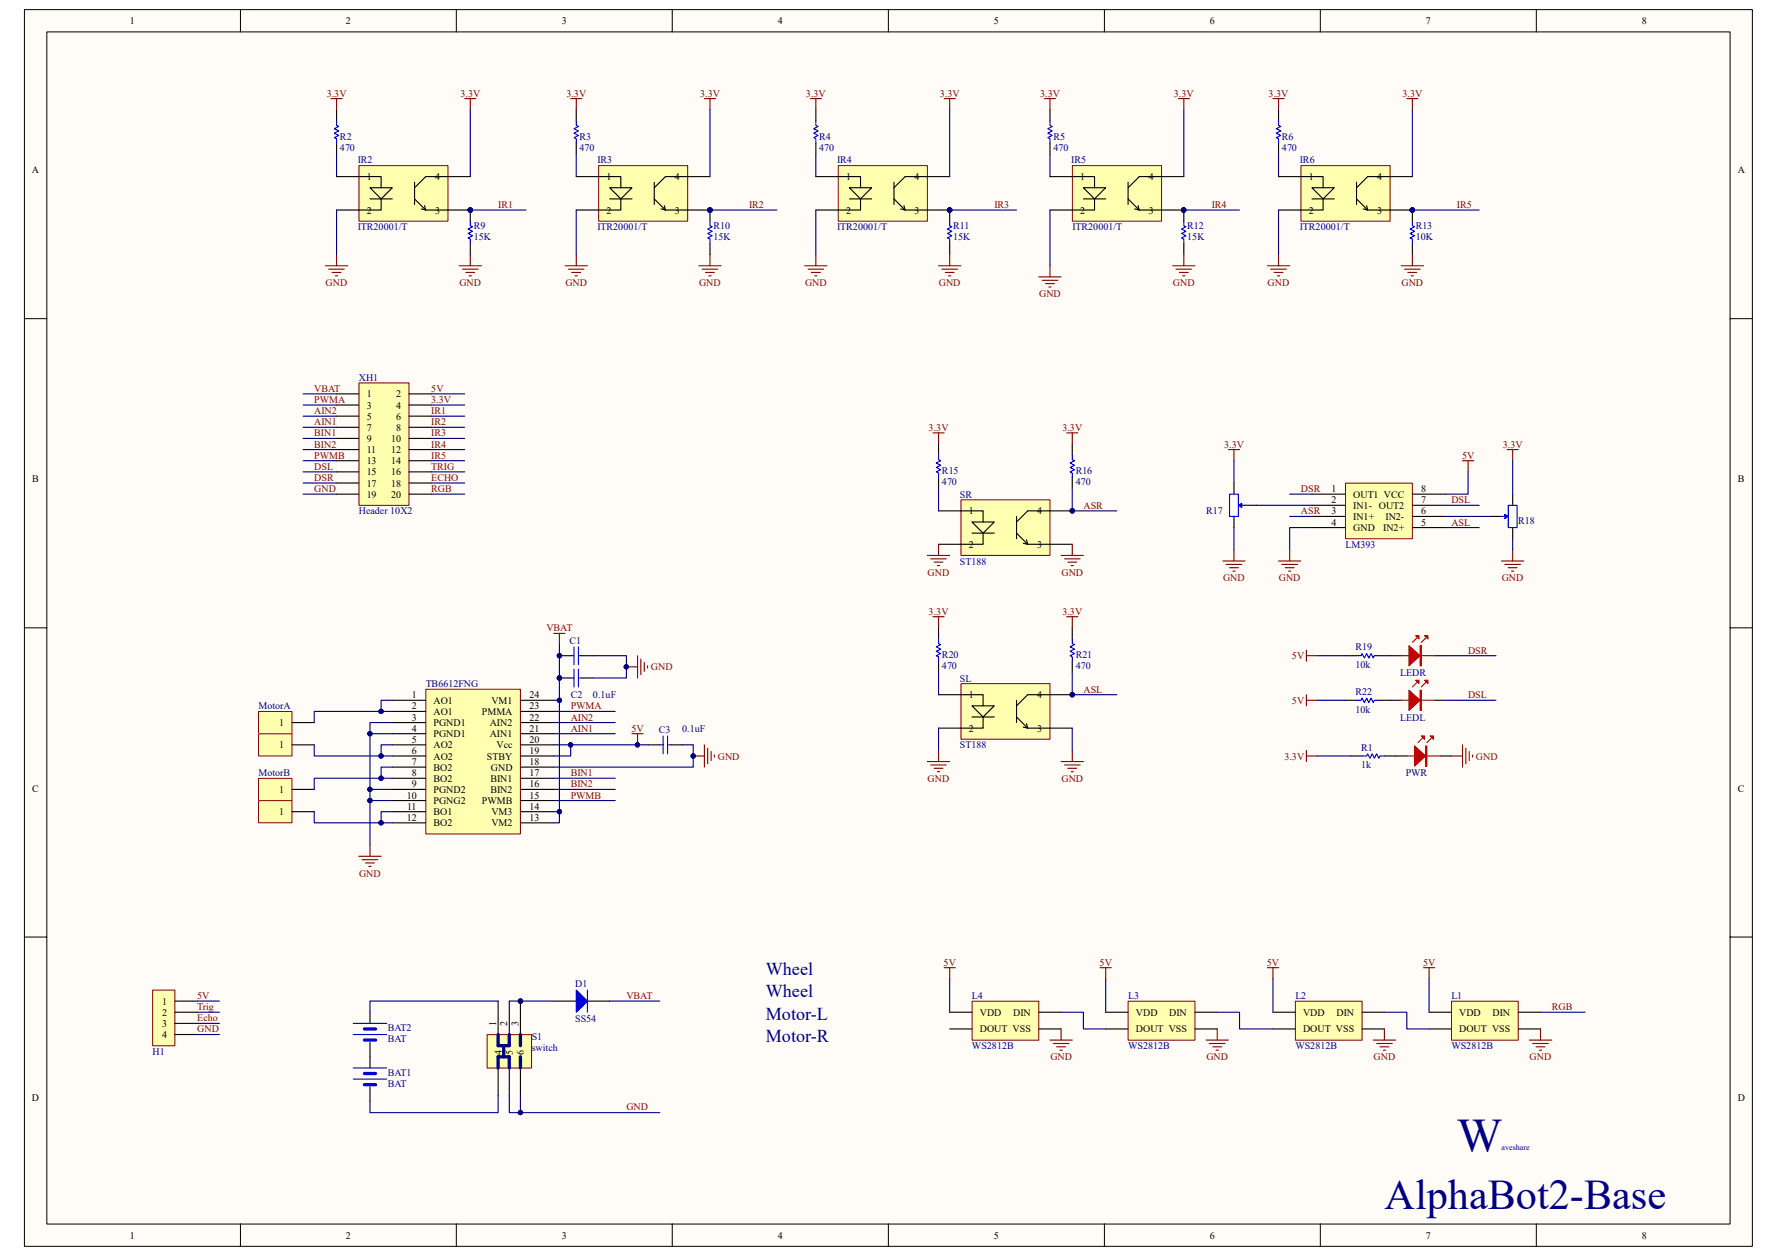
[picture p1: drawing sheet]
<svg xmlns="http://www.w3.org/2000/svg" width="297mm" height="210mm" viewBox="0 0 297 210" stroke-linecap="round" stroke-linejoin="round" font-family="sans-serif">
<path d="M4.1 1.6h288.8v206.8h-288.8z" fill="#fffcf8"/>
<path d="M4.1 1.6h288.8v206.8h-288.8z" fill="none" stroke="#000" stroke-width=".17"/>
<path d="M7.8 5.4h281.4v199.2h-281.4z" fill="#fffcf8"/>
<g fill="none" stroke="#000" stroke-width=".17">
<path d="M7.8 5.3h281.4v199.3h-281.4zM40.2 1.6v3.7M76.3 1.6v3.7M112.4 1.6v3.7M148.5 1.6v3.7M184.6 1.6v3.7M220.7 1.6v3.7M256.8 1.6v3.7M4.1 53.3h3.7M289.2 53.3h3.7M4.1 105h3.7M289.2 105h3.7"/>
<path d="M4.1 156.7h3.7M289.2 156.7h3.7M40.2 204.6v3.8M76.3 204.6v3.8M112.4 204.6v3.8M148.5 204.6v3.8M184.6 204.6v3.8M220.7 204.6v3.8M256.8 204.6v3.8"/>
</g>
<g fill="none" stroke="#000080" stroke-width=".19">
<path d="M56.3 25.8v3.7M175.5 25.8v3.7M65.6 117.1h-1.9v1.8M92.6 118.9h10.2M92.6 117.1h.9M61.8 122.7h3.8M61.8 132h3.8M61.8 133.8h3.8M65.6 124.5h-1.9v1.9M65.6 128.2h-1.9v1.9M65.6 135.7h-1.9v1.9M92.6 122.7h10.2"/>
<path d="M92.6 132h10.2M92.6 133.8h10.2M92.6 130.1h10.2M92.6 120.8h10.2M92.6 135.7h.9M95.4 124.5v1.9h-2.8"/>
</g>
<g fill="#000080" stroke="#000080" stroke-width=".17">
<circle cx="63.7" cy="118.9" r=".36"/>
<circle cx="63.7" cy="126.4" r=".36"/>
<circle cx="63.7" cy="130.1" r=".36"/>
<circle cx="63.7" cy="137.6" r=".36"/>
<circle cx="61.8" cy="122.7" r=".36"/>
<circle cx="61.8" cy="132" r=".36"/>
<circle cx="61.8" cy="133.8" r=".36"/>
<circle cx="115.9" cy="126.4" r=".36"/>
<circle cx="106.6" cy="124.5" r=".36"/>
<circle cx="95.4" cy="124.5" r=".36"/>
<circle cx="93.5" cy="117.1" r=".36"/>
<circle cx="93.5" cy="135.7" r=".36"/>
<circle cx="93.5" cy="113.3" r=".36"/>
<circle cx="104.7" cy="111.5" r=".36"/>
<circle cx="78.6" cy="35.1" r=".36"/>
<circle cx="197.9" cy="35.1" r=".36"/>
</g>
<g fill="none" stroke="#800000" stroke-width=".19">
<path d="M55.3 16.5h1.9M56.3 16.5v1.9M77.7 16.5h1.8M78.6 16.5v1.9M174.6 16.5h1.8M175.5 16.5v1.9M197 16.5h1.8M197.9 16.5v1.9M54.4 44.4h3.7M54.9 45h2.6M55.5 45.6h1.5M56.1 46.1h.3"/>
<path d="M56.3 42.6v1.8M76.7 44.4h3.8M77.3 45h2.6M77.9 45.6h1.5M78.4 46.1h.4M78.6 42.6v1.8M173.6 46.3h3.8M174.2 46.9h2.6M174.8 47.4h1.5M175.3 48h.4M175.5 44.4v1.9M196 44.4h3.7"/>
<path d="M196.6 45h2.6M197.1 45.6h1.5M197.7 46.1h.4M197.9 42.6v1.8M92.6 105.9h1.8M93.5 105.9v1.9M104.7 111.5h1.9M106.6 109.6v3.7M107.1 110.2v2.6M107.7 110.7v1.5M108.2 111.3v.4M105.6 122.7h1.9"/>
<path d="M106.6 122.7v1.8M115.9 126.4h1.8M117.7 124.5v3.7M118.3 125.1v2.6M118.9 125.6v1.5M119.4 126.2v.4M60 143.2h3.7M60.5 143.7h2.6M61.1 144.3h1.5M61.7 144.8h.3M61.8 141.3v1.9"/>
</g>
<g fill="none" stroke="#000" stroke-width=".19">
<path d="M56.3 18.4v1.8M175.5 18.4v1.8M56.3 23.9v1.9M78.6 35.1v1.9M175.5 23.9v1.9M197.9 35.1v1.9M78.6 40.7v1.9M197.9 40.7v1.9M93.5 113.3h1.9M97.3 113.3h1.8M108.4 124.5h1.9M112.2 124.5h1.8"/>
<path d="M61.8 169.2v1.9M61.8 174.3v4.2M61.8 181.7v2.4"/>
</g>
<g fill="none" stroke="#00f" stroke-width=".19">
<path d="M56.3 20.2v.8l.3 .1-.7 .4 .7 .4-.7 .4 .7 .3-.7 .4 .4 .2v.7M78.6 37v.7l.4 .2-.8 .4 .8 .4-.8 .3 .8 .4-.8 .4 .4 .2v.7M175.5 20.2v.8l.4 .1-.7 .4 .7 .4-.7 .4 .7 .3-.7 .4 .3 .2v.7M197.9 37v.7l.3 .2-.7 .4 .7 .4-.7 .3 .7 .4-.7 .4 .4 .2v.7M95.4 113.3h.5M95.9 111.9v3M96.7 113.3h.6M96.7 111.9v3M110.3 124.5h.5M110.8 123v3M111.6 124.5h.6M111.6 123v3"/>
<path d="M59.1 171.1h5.5M59.1 173h5.5M59.1 178.5h5.5M59.1 180.4h5.5"/>
</g>
<path d="M60.9 172h1.9M60.9 173.9h1.9M60.9 179.5h1.9M60.9 181.3h1.9" fill="none" stroke="#00f" stroke-width=".56"/>
<path d="M60 27.7h14.9v9.3h-14.9z" fill="#ffffb0"/>
<path d="M60 27.7h14.9v9.3h-14.9z" fill="none" stroke="#800000" stroke-width=".17"/>
<path d="M56.3 29.5h7.4v1.9M61.8 31.4h3.8l-1.9 1.9zM61.8 33.3h3.8M63.7 33.3v1.8h-7.4M69.3 33.3l1.9 1.8h7.4M69.3 30.5v3.7M71 34.4l.2 .7-.8-.2M78.6 29.5h-7.4l-1.9 1.9" fill="none" stroke="#000" stroke-width=".19"/>
<circle cx="78.6" cy="35.1" r=".36" fill="#000080" stroke="#000080" stroke-width=".17"/>
<path d="M179.3 27.7h14.9v9.3h-14.9z" fill="#ffffb0"/>
<path d="M179.3 27.7h14.9v9.3h-14.9z" fill="none" stroke="#800000" stroke-width=".17"/>
<path d="M213.7 18.4v1.8M175.5 29.5h7.5v1.9M181.1 33.3h3.7M181.1 31.4h3.7l-1.8 1.9zM183 33.3v1.8h-7.5M188.6 30.5v3.7M188.6 33.3l1.8 1.8h7.5M190.2 34.4l.2 .7-.7-.2M197.9 29.5h-7.5l-1.8 1.9M213.7 23.9v1.9M236.1 35.1v1.9M236.1 40.7v1.9" fill="none" stroke="#000" stroke-width=".19"/>
<g fill="#000080" stroke="#000080" stroke-width=".17">
<circle cx="197.9" cy="35.1" r=".36"/>
<circle cx="236.1" cy="35.1" r=".36"/>
</g>
<path d="M213.7 20.2v.8l.4 .1-.8 .4 .8 .4-.8 .4 .8 .3-.8 .4 .4 .2v.7M236.1 37v.7l.3 .2-.7 .4 .7 .4-.7 .3 .7 .4-.7 .4 .4 .2v.7" fill="none" stroke="#00f" stroke-width=".19"/>
<g fill="none" stroke="#800000" stroke-width=".19">
<path d="M212.8 16.5h1.8M213.7 16.5v1.9M235.2 16.5h1.8M236.1 16.5v1.9M211.9 44.4h3.7M212.4 45h2.6M213 45.6h1.5M213.5 46.1h.4M213.7 42.6v1.8M234.2 44.4h3.8M234.8 45h2.6M235.3 45.6h1.5"/>
<path d="M235.9 46.1h.4M236.1 42.6v1.8"/>
</g>
<path d="M213.7 25.8v3.7" fill="none" stroke="#000080" stroke-width=".19"/>
<path d="M217.5 27.7h14.9v9.3h-14.9z" fill="#ffffb0"/>
<path d="M217.5 27.7h14.9v9.3h-14.9z" fill="none" stroke="#800000" stroke-width=".17"/>
<path d="M213.7 29.5h7.5v1.9M219.3 33.3h3.7M219.3 31.4h3.7l-1.8 1.9zM221.2 33.3v1.8h-7.5M226.8 30.5v3.7M226.8 33.3l1.8 1.8h7.5M228.4 34.4l.2 .7-.7-.2M236.1 29.5h-7.5l-1.8 1.9" fill="none" stroke="#000" stroke-width=".19"/>
<g fill="#000080" stroke="#000080" stroke-width=".17">
<circle cx="236.1" cy="35.1" r=".36"/>
<circle cx="78.6" cy="35.1" r=".36"/>
<circle cx="197.9" cy="35.1" r=".36"/>
</g>
<path d="M78.6 18.4v11.1M197.9 18.4v11.1M236.1 18.4v11.1M56.3 35.1v7.5M78.6 35.1h9.3M175.5 35.1v9.3M197.9 35.1h9.3M213.7 35.1v7.5M236.1 35.1h11.2" fill="none" stroke="#000080" stroke-width=".19"/>
<path d="M160.7 83.6h14.8v9.3h-14.8z" fill="#ffffb0"/>
<path d="M160.6 83.6h14.9v9.3h-14.9z" fill="none" stroke="#800000" stroke-width=".17"/>
<path d="M156.9 85.4h7.4v1.9M162.5 87.3h3.7l-1.9 1.8zM162.5 89.1h3.7M164.3 89.1v1.9h-7.4M169.9 89.1l1.9 1.9h7.4M169.9 86.3v3.8M171.6 90.3l.2 .7-.8-.2M179.2 85.4h-7.4l-1.9 1.9" fill="none" stroke="#000" stroke-width=".19"/>
<circle cx="179.2" cy="85.4" r=".36" fill="#000080" stroke="#000080" stroke-width=".17"/>
<path d="M160.7 114.3h14.8v9.3h-14.8z" fill="#ffffb0"/>
<path d="M160.6 114.3h14.9v9.3h-14.9z" fill="none" stroke="#800000" stroke-width=".17"/>
<path d="M156.9 116.1h7.4v1.9M162.5 118h3.7l-1.9 1.9zM162.5 119.9h3.7M164.3 119.9v1.8h-7.4M169.9 119.9l1.9 1.8h7.4M169.9 117.1v3.7M179.2 116.1h-7.4l-1.9 1.9M171.6 121l.2 .7-.8-.1" fill="none" stroke="#000" stroke-width=".19"/>
<circle cx="179.2" cy="116.1" r=".36" fill="#000080" stroke="#000080" stroke-width=".17"/>
<path d="M242.7 167.4h11.1v6.5h-11.1z" fill="#ffffb0"/>
<path d="M242.6 167.4h11.2v6.5h-11.2z" fill="none" stroke="#800000" stroke-width=".17"/>
<path d="M238.9 169.2h3.7M238.9 172h3.7M253.8 169.2h3.7M253.8 172h3.7" fill="none" stroke="#000" stroke-width=".19"/>
<path d="M216.6 167.4h11.1v6.5h-11.1z" fill="#ffffb0"/>
<path d="M216.5 167.4h11.2v6.5h-11.2z" fill="none" stroke="#800000" stroke-width=".17"/>
<path d="M212.8 169.2h3.7M212.8 172h3.7M227.7 169.2h3.7M227.7 172h3.7" fill="none" stroke="#000" stroke-width=".19"/>
<path d="M188.6 167.4h11.1v6.5h-11.1z" fill="#ffffb0"/>
<path d="M188.6 167.4h11.1v6.5h-11.1z" fill="none" stroke="#800000" stroke-width=".17"/>
<path d="M184.8 169.2h3.8M184.8 172h3.8M199.7 169.2h3.8M199.7 172h3.8" fill="none" stroke="#000" stroke-width=".19"/>
<path d="M162.5 167.4h11.1v6.5h-11.1z" fill="#ffffb0"/>
<path d="M162.5 167.4h11.1v6.5h-11.1z" fill="none" stroke="#800000" stroke-width=".17"/>
<path d="M156.9 74.2v1.9M156.9 79.8v1.9M179.2 74.2v1.9M179.2 79.8v1.9M156.9 105v1.8M156.9 110.6v1.8M179.2 105v1.8M179.2 110.6v1.8M158.7 169.2h3.8M158.7 172h3.8M173.6 169.2h3.8M173.6 172h3.8" fill="none" stroke="#000" stroke-width=".19"/>
<g fill="none" stroke="#800000" stroke-width=".19">
<path d="M156 72.4h1.8M156.9 72.4v1.8M155 92.9h3.7M155.6 93.4h2.6M156.1 94h1.5M156.7 94.6h.4M156.9 91v1.9M177.4 92.9h3.7M177.9 93.4h2.6M178.5 94h1.5M179.1 94.6h.3M179.2 91v1.9"/>
<path d="M155 127.3h3.7M155.6 127.9h2.6M156.1 128.4h1.5M156.7 129h.4M156.9 125.5v1.8M177.4 127.3h3.7M177.9 127.9h2.6M178.5 128.4h1.5M179.1 129h.3M179.2 125.5v1.8M157.8 161.8h1.9M158.7 161.8v1.8"/>
<path d="M175.5 173.9h3.7M176.1 174.5h2.6M176.6 175h1.5M177.2 175.6h.4M177.4 172v1.9M183.9 161.8h1.9M184.8 161.8v1.8M201.6 173.9h3.7M202.2 174.5h2.6M202.7 175h1.5M203.3 175.6h.4M203.5 172v1.9"/>
<path d="M211.9 161.8h1.8M212.8 161.8v1.8M229.5 173.9h3.8M230.1 174.5h2.6M230.7 175h1.5M231.2 175.6h.4M231.4 172v1.9M238 161.8h1.8M238.9 161.8v1.8M255.6 173.9h3.8M256.2 174.5h2.6M256.8 175h1.5"/>
<path d="M257.3 175.6h.4M257.5 172v1.9"/>
</g>
<path d="M156.9 76.1v.8l.3 .1-.7 .4 .7 .4-.7 .3 .7 .4-.7 .4 .4 .2v.7M179.2 76.1v.8l.4 .1-.7 .4 .7 .4-.7 .3 .7 .4-.7 .4 .3 .2v.7M156.9 106.8v.8l.3 .2-.7 .3 .7 .4-.7 .4 .7 .4-.7 .3 .4 .2v.8M179.2 106.8v.8l.4 .2-.7 .3 .7 .4-.7 .4 .7 .4-.7 .3 .3 .2v.8" fill="none" stroke="#00f" stroke-width=".19"/>
<g fill="none" stroke="#000080" stroke-width=".19">
<path d="M50.7 69.6h5.6M50.7 71.4h5.6M50.7 73.3h5.6M50.7 75.2h5.6M50.7 77h5.6M50.7 78.9h5.6M72.1 69.6h5.6M72.1 71.4h5.6M72.1 73.3h5.6M72.1 75.2h5.6M72.1 77h5.6M72.1 78.9h5.6"/>
<path d="M50.7 80.8h5.6M50.7 82.6h5.6M72.1 80.8h5.6M72.1 82.6h5.6M156.9 81.7v3.7M179.2 81.7v3.7h7.5M156.9 112.4v3.7M179.2 112.4v3.7h7.5M65.6 120.8h-3.8v20.5M92.6 124.5h15.8M114 124.5h1.9v3.7h-23.3M156.9 121.7v3.8"/>
<path d="M179.2 121.7v3.8M177.4 169.2h3.7v2.8h3.7M203.5 169.2h3.7v2.8h5.6M231.4 169.2h3.8v2.8h3.7M257.5 169.2h7.5"/>
</g>
<g fill="#000080" stroke="#000080" stroke-width=".17">
<circle cx="179.2" cy="85.4" r=".36"/>
<circle cx="179.2" cy="116.1" r=".36"/>
<circle cx="61.8" cy="122.7" r=".36"/>
<circle cx="61.8" cy="132" r=".36"/>
<circle cx="61.8" cy="133.8" r=".36"/>
<circle cx="115.9" cy="126.4" r=".36"/>
<circle cx="95.4" cy="124.5" r=".36"/>
<circle cx="106.6" cy="124.5" r=".36"/>
</g>
<path d="M71.2 115.3h15.8v24.1h-15.8z" fill="#ffffb0"/>
<path d="M71.2 115.2h15.8v24.2h-15.8z" fill="none" stroke="#800000" stroke-width=".17"/>
<g fill="none" stroke="#000" stroke-width=".19">
<path d="M65.6 117.1h5.6M65.6 118.9h5.6M87 117.1h5.6M87 118.9h5.6M65.6 120.8h5.6M65.6 122.7h5.6M65.6 124.5h5.6M65.6 126.4h5.6M65.6 128.2h5.6M65.6 130.1h5.6M65.6 132h5.6M65.6 133.8h5.6"/>
<path d="M65.6 135.7h5.6M65.6 137.6h5.6M87 120.8h5.6M87 122.7h5.6M87 124.5h5.6M87 126.4h5.6M87 128.2h5.6M87 130.1h5.6M87 132h5.6M87 133.8h5.6M87 135.7h5.6M87 137.6h5.6"/>
</g>
<path d="M178.3 72.4h1.9M179.2 72.4v1.8M156 103.1h1.8M156.9 103.1v1.9M178.3 103.1h1.9M179.2 103.1v1.9" fill="none" stroke="#800000" stroke-width=".19"/>
<path d="M50.7 67.7h5.6M50.7 65.8h5.6M72.1 65.8h5.6M72.1 67.7h5.6" fill="none" stroke="#000080" stroke-width=".19"/>
<path d="M224.9 80.8h11.2v9.3h-11.2z" fill="#ffffb0"/>
<path d="M224.9 80.8h11.2v9.3h-11.2z" fill="none" stroke="#800000" stroke-width=".17"/>
<path d="M206.3 80.8v1.8M206.3 86.3v1.9M208.1 84.5h1.9M219.3 82.6h5.6M219.3 84.5h5.6M219.3 86.3h5.6M219.3 88.2h5.6M236.1 82.6h5.6M236.1 84.5h5.6M236.1 86.3h5.6M236.1 88.2h5.6" fill="none" stroke="#000" stroke-width=".19"/>
<path d="M245.4 78.9v3.7h-3.7M215.6 82.6h3.7M215.6 86.3h3.7M219.3 88.2h-3.7v3.7" fill="none" stroke="#000080" stroke-width=".19"/>
<path d="M244.5 77h1.8M245.4 77v1.9M213.7 93.8h3.7M214.3 94.4h2.6M214.8 94.9h1.5M215.4 95.5h.4M215.6 91.9v1.9" fill="none" stroke="#800000" stroke-width=".19"/>
<path d="M207.2 84.5h.9" fill="none" stroke="#00f" stroke-width=".19"/>
<path d="M207 84.5l.6-.4v.8z" fill="#00f"/>
<path d="M207 84.5l.6-.4v.8z" fill="none" stroke="#00f" stroke-width=".17"/>
<path d="M205.5 82.6h1.5v3.7h-1.5zM251 86.3h.9" fill="none" stroke="#00f" stroke-width=".19"/>
<path d="M205.3 75.2h1.9M206.3 75.2v1.8M204.4 93.8h3.7M205 94.4h2.6M205.5 94.9h1.5M206.1 95.5h.4M206.3 91.9v1.9" fill="none" stroke="#800000" stroke-width=".19"/>
<path d="M206.3 77v3.8M206.3 88.2v3.7M210 84.5h9.3" fill="none" stroke="#000080" stroke-width=".19"/>
<path d="M249.1 86.3h1.9M252.9 82.6v1.9M252.9 88.2v1.9" fill="none" stroke="#000" stroke-width=".19"/>
<path d="M251.5 86l.6 .3-.6 .4z" fill="#00f"/>
<path d="M251.5 86l.6 .3-.6 .4z" fill="none" stroke="#00f" stroke-width=".17"/>
<path d="M252.1 84.5h1.5v3.7h-1.5zM226.8 117.1h.7l.2-.4 .4 .8 .3-.8 .4 .8 .4-.8 .3 .8 .2-.4h.8" fill="none" stroke="#00f" stroke-width=".19"/>
<path d="M251.9 75.2h1.9M252.9 75.2v1.8M251 93.8h3.7M251.5 94.4h2.7M252.1 94.9h1.5M252.7 95.5h.3M252.9 91.9v1.9" fill="none" stroke="#800000" stroke-width=".19"/>
<path d="M252.9 77v5.6M241.7 84.5h5.6M241.7 86.3h7.4M241.7 88.2h5.6M252.9 90.1v1.8" fill="none" stroke="#000080" stroke-width=".19"/>
<path d="M224.9 117.1h1.9M230.5 117.1h3.7M239.8 117.1h1.9" fill="none" stroke="#000" stroke-width=".19"/>
<path d="M234.2 117.1h5.6M236.8 114.1l-.7 .8M238.3 114.1l-.7 .8" fill="none" stroke="#bf0000" stroke-width=".19"/>
<path d="M235.5 115.4l1.9 1.7-1.9 1.7z" fill="#bf0000"/>
<path d="M235.5 115.4l1.9 1.7-1.9 1.7zM237.4 115.4h.2v3.4h-.2zM237.5 115.4v3.4" fill="none" stroke="#bf0000" stroke-width=".19"/>
<path d="M238.1 113.7h.6v.6z" fill="#bf0000"/>
<path d="M238.1 113.7h.6v.6z" fill="none" stroke="#bf0000" stroke-width=".19"/>
<path d="M236.6 113.7h.6v.6z" fill="#bf0000"/>
<path d="M234.2 109.6h5.6M236.6 113.7h.6v.6zM236.8 106.7l-.7 .7M238.3 106.7l-.7 .7" fill="none" stroke="#bf0000" stroke-width=".19"/>
<path d="M224.9 109.6h1.9M230.5 109.6h3.7M239.8 109.6h1.9" fill="none" stroke="#000" stroke-width=".19"/>
<path d="M226.8 109.6h.7l.2-.3 .4 .7 .3-.7 .4 .7 .4-.7 .3 .7 .2-.4h.8" fill="none" stroke="#00f" stroke-width=".19"/>
<path d="M235.5 107.9l1.9 1.7-1.9 1.7z" fill="#bf0000"/>
<path d="M235.5 107.9l1.9 1.7-1.9 1.7zM237.4 107.9h.2v3.4h-.2zM237.5 107.9v3.4" fill="none" stroke="#bf0000" stroke-width=".19"/>
<path d="M238.1 106.3h.6v.5z" fill="#bf0000"/>
<path d="M238.1 106.3h.6v.5z" fill="none" stroke="#bf0000" stroke-width=".19"/>
<path d="M236.6 106.3h.6v.5z" fill="#bf0000"/>
<path d="M236.6 106.3h.6v.5z" fill="none" stroke="#bf0000" stroke-width=".19"/>
<path d="M25.5 165.5h3.7v9.3h-3.7z" fill="#ffffb0"/>
<path d="M25.5 165.5h3.7v9.3h-3.7z" fill="none" stroke="#800000" stroke-width=".17"/>
<path d="M96.3 18.4v1.8M96.3 23.9v1.9M118.7 35.1v1.9M118.7 40.7v1.9M29.2 167.4h3.8M29.2 169.2h3.8M29.2 171.1h3.8M29.2 173h3.8" fill="none" stroke="#000" stroke-width=".19"/>
<path d="M96.3 25.8v3.7M33 167.4h3.7M33 169.2h3.7M33 171.1h3.7M33 173h3.7" fill="none" stroke="#000080" stroke-width=".19"/>
<path d="M96.3 20.2v.8l.4 .1-.8 .4 .8 .4-.8 .4 .8 .3-.8 .4 .4 .2v.7M118.7 37v.7l.4 .2-.8 .4 .8 .4-.8 .3 .8 .4-.8 .4 .4 .2v.7" fill="none" stroke="#00f" stroke-width=".19"/>
<g fill="none" stroke="#800000" stroke-width=".19">
<path d="M95.4 16.5h1.9M96.3 16.5v1.9M117.7 16.5h1.9M118.7 16.5v1.9M94.4 44.4h3.8M95 45h2.6M95.6 45.6h1.5M96.1 46.1h.4M96.3 42.6v1.8M116.8 44.4h3.7M117.4 45h2.6M117.9 45.6h1.5"/>
<path d="M118.5 46.1h.4M118.7 42.6v1.8"/>
</g>
<circle cx="118.7" cy="35.1" r=".36" fill="#000080" stroke="#000080" stroke-width=".17"/>
<path d="M100.1 27.7h14.9v9.3h-14.9z" fill="#ffffb0"/>
<path d="M100.1 27.7h14.9v9.3h-14.9z" fill="none" stroke="#800000" stroke-width=".17"/>
<path d="M136.4 18.4v1.8M96.3 29.5h7.5v1.9M101.9 31.4h3.7l-1.8 1.9zM101.9 33.3h3.7M103.8 33.3v1.8h-7.5M109.4 33.3l1.8 1.8h7.5M109.4 30.5v3.7M111 34.4l.2 .7-.7-.2M118.7 29.5h-7.5l-1.8 1.9M136.4 23.9v1.9M158.7 35.1v1.9M158.7 40.7v1.9" fill="none" stroke="#000" stroke-width=".19"/>
<g fill="#000080" stroke="#000080" stroke-width=".17">
<circle cx="118.7" cy="35.1" r=".36"/>
<circle cx="158.7" cy="35.1" r=".37"/>
</g>
<path d="M136.4 20.2v.8l.4 .1-.8 .4 .8 .4-.8 .4 .8 .3-.8 .4 .4 .2v.7M158.7 37v.7l.4 .2-.7 .4 .7 .4-.7 .3 .7 .4-.7 .4 .3 .2v.7" fill="none" stroke="#00f" stroke-width=".19"/>
<g fill="none" stroke="#800000" stroke-width=".19">
<path d="M135.4 16.5h1.9M136.4 16.5v1.9M157.8 16.5h1.9M158.7 16.5v1.9M134.5 44.4h3.7M135.1 45h2.6M135.6 45.6h1.5M136.2 46.1h.4M136.4 42.6v1.8M156.9 44.4h3.7M157.4 45h2.7M158 45.6h1.5"/>
<path d="M158.6 46.1h.3M158.7 42.6v1.8"/>
</g>
<path d="M136.4 25.8v3.7" fill="none" stroke="#000080" stroke-width=".19"/>
<path d="M140.1 27.7h14.9v9.3h-14.9z" fill="#ffffb0"/>
<path d="M140.1 27.7h14.9v9.3h-14.9z" fill="none" stroke="#800000" stroke-width=".17"/>
<path d="M136.4 29.5h7.4v1.9M142 31.4h3.7l-1.9 1.9zM142 33.3h3.7M143.8 33.3v1.8h-7.4M149.4 33.3l1.9 1.8h7.4M149.4 30.5v3.7M151.1 34.4l.2 .7-.7-.2M158.7 29.5h-7.4l-1.9 1.9" fill="none" stroke="#000" stroke-width=".19"/>
<g fill="#000080" stroke="#000080" stroke-width=".17">
<circle cx="158.7" cy="35.1" r=".37"/>
<circle cx="118.7" cy="35.1" r=".36"/>
<circle cx="63.7" cy="118.9" r=".36"/>
</g>
<path d="M118.7 18.4v11.1M158.7 18.4v11.1M96.3 35.1v7.5M118.7 35.1h11.2M136.4 35.1v7.5M158.7 35.1h11.2M65.6 118.9h-13.1v1.9" fill="none" stroke="#000080" stroke-width=".19"/>
<path d="M43.2 119h5.6v3.7h-5.6z" fill="#ffffb0"/>
<path d="M43.2 119h5.6v3.7h-5.6z" fill="none" stroke="#800000" stroke-width=".17"/>
<path d="M48.8 120.8h3.7" fill="none" stroke="#000" stroke-width=".19"/>
<path d="M43.2 122.7h5.6v3.7h-5.6z" fill="#ffffb0"/>
<path d="M43.2 122.7h5.6v3.7h-5.6z" fill="none" stroke="#800000" stroke-width=".17"/>
<path d="M48.8 124.5h3.7" fill="none" stroke="#000" stroke-width=".19"/>
<path d="M43.2 130.2h5.6v3.6h-5.6z" fill="#ffffb0"/>
<path d="M43.2 130.1h5.6v3.7h-5.6z" fill="none" stroke="#800000" stroke-width=".17"/>
<path d="M48.8 132h3.7" fill="none" stroke="#000" stroke-width=".19"/>
<path d="M52.5 135.7v1.9h13.1" fill="none" stroke="#000080" stroke-width=".19"/>
<circle cx="63.7" cy="137.6" r=".36" fill="#000080" stroke="#000080" stroke-width=".17"/>
<path d="M43.2 133.9h5.6v3.7h-5.6z" fill="#ffffb0"/>
<path d="M43.2 133.9h5.6v3.7h-5.6z" fill="none" stroke="#800000" stroke-width=".17"/>
<path d="M48.8 135.7h3.7" fill="none" stroke="#000" stroke-width=".19"/>
<path d="M52.5 124.5v1.9h13.1M65.6 130.1h-13.1v1.9" fill="none" stroke="#000080" stroke-width=".19"/>
<g fill="#000080" stroke="#000080" stroke-width=".17">
<circle cx="63.7" cy="126.4" r=".36"/>
<circle cx="63.7" cy="130.1" r=".36"/>
</g>
<path d="M81.4 173h7.5v5.6h-7.5z" fill="#ffffb0"/>
<path d="M81.4 173h7.5v5.6h-7.5z" fill="none" stroke="#800000" stroke-width=".17"/>
<path d="M93.5 109.6h1.9M97.3 109.6h1.8M83.3 167.4v5.6M83.3 177.6v5.6M85.1 167.4v5.6M85.1 177.6v5.6M87 167.4v5.6M87 176.7v6.5M92.6 167.4h3.7M98.2 167.4h3.7" fill="none" stroke="#000" stroke-width=".19"/>
<g fill="#000080" stroke="#000080" stroke-width=".17">
<circle cx="87" cy="167.4" r=".36"/>
<circle cx="93.5" cy="109.6" r=".36"/>
<circle cx="93.5" cy="135.7" r=".36"/>
<circle cx="93.5" cy="117.1" r=".36"/>
<circle cx="93.5" cy="113.3" r=".36"/>
<circle cx="104.7" cy="111.5" r=".36"/>
</g>
<path d="M83.3 178.5v-1.8h1.8v1.8M83.3 173v1.8h1.8v-1.8M84.2 174.8v1.9M87 173v1.8M87 176.7v1.8" fill="none" stroke="#0c0087" stroke-width=".56"/>
<path d="M93.5 107.8v29.8h-.9M99.1 109.6h5.6v3.7h-5.6M158.7 163.6v5.6M184.8 163.6v5.6M212.8 163.6v5.6M238.9 163.6v5.6" fill="none" stroke="#000080" stroke-width=".19"/>
<path d="M95.4 109.6h.5M95.9 108.1v3M96.7 109.6h.6M96.7 108.1v3" fill="none" stroke="#00f" stroke-width=".19"/>
<path d="M96.3 165.5l1.9 1.9-1.9 1.8z" fill="#00f"/>
<path d="M96.3 165.5l1.9 1.9-1.9 1.8zM98.2 165.5v3.7" fill="none" stroke="#00f" stroke-width=".19"/>
<path d="M220.2 109.6h4.7M220.2 117.1h4.7M241.7 109.6h8.4M241.7 117.1h8.4M83.3 167.4h-21.5v1.8M85.1 167.4h7.5M101.9 167.4h8.4M83.3 183.2v2.8h-21.5v-1.9M85.1 183.2v2.8h1.9M87 183.2v2.8h23.3" fill="none" stroke="#000080" stroke-width=".19"/>
<g fill="#000080" stroke="#000080" stroke-width=".17">
<circle cx="87" cy="186" r=".36"/>
<circle cx="87" cy="167.4" r=".36"/>
</g>
<path d="M218.4 108.7v1.9M218.4 116.1v1.9M218.4 109.6h1.8M218.4 117.1h1.8" fill="none" stroke="#800000" stroke-width=".19"/>
<path d="M233.3 126.4h1.9M240.7 126.4h1.9" fill="none" stroke="#000" stroke-width=".19"/>
<path d="M235.2 126.4h5.5M237.8 123.4l-.8 .8M239.2 123.4l-.7 .8" fill="none" stroke="#bf0000" stroke-width=".19"/>
<path d="M236.4 124.7l1.9 1.7-1.9 1.7z" fill="#bf0000"/>
<path d="M236.4 124.7l1.9 1.7-1.9 1.7zM238.3 124.7h.2v3.4h-.2zM238.4 124.7v3.4" fill="none" stroke="#bf0000" stroke-width=".19"/>
<path d="M239.1 123h.5v.6z" fill="#bf0000"/>
<path d="M239.1 123h.5v.6z" fill="none" stroke="#bf0000" stroke-width=".19"/>
<path d="M237.6 123h.5v.6z" fill="#bf0000"/>
<path d="M237.6 123h.5v.6z" fill="none" stroke="#bf0000" stroke-width=".19"/>
<path d="M225.8 126.4h1.9M231.4 126.4h1.9" fill="none" stroke="#000" stroke-width=".19"/>
<path d="M227.7 126.4h.7l.2-.4 .4 .8 .4-.8 .3 .8 .4-.8 .4 .8 .2-.4h.7" fill="none" stroke="#00f" stroke-width=".19"/>
<path d="M218.4 125.5v1.8M218.4 126.4h1.8M242.6 126.4h1.9M244.5 124.5v3.7M245 125.1v2.6M245.6 125.6v1.5M246.1 126.2v.4" fill="none" stroke="#800000" stroke-width=".19"/>
<path d="M220.2 126.4h5.6" fill="none" stroke="#000080" stroke-width=".19"/>
<path d="M60 64h8.4v20.5h-8.4z" fill="#ffffb0"/>
<path d="M60 64h8.4v20.5h-8.4z" fill="none" stroke="#800000" stroke-width=".17"/>
<g fill="none" stroke="#000" stroke-width=".19">
<path d="M56.3 65.8h3.7M56.3 67.7h3.7M56.3 69.6h3.7M56.3 71.4h3.7M56.3 73.3h3.7M56.3 75.2h3.7M56.3 77h3.7M56.3 78.9h3.7M68.4 65.8h3.7M68.4 67.7h3.7M68.4 69.6h3.7M68.4 71.4h3.7"/>
<path d="M68.4 73.3h3.7M68.4 75.2h3.7M68.4 77h3.7M68.4 78.9h3.7M56.3 80.8h3.7M56.3 82.6h3.7M68.4 80.8h3.7M68.4 82.6h3.7"/>
</g>
<text font-size="8.1" fill="#000080" x="243.5" y="192.6">W</text>
<text font-size="7.1" fill="#000080" x="231.4" y="202.2">AlphaBot2-Base</text>
<g font-size="3" fill="#000080">
<text x="128" y="163">Wheel</text>
<text x="128" y="166.7">Wheel</text>
<text x="128" y="170.5">Motor-L</text>
<text x="128" y="174.2">Motor-R</text>
</g>
<g font-size="1.7">
<text x="21.7" y="4">1</text>
<text x="57.8" y="4">2</text>
<text x="93.9" y="4">3</text>
<text x="130" y="4">4</text>
<text x="166.1" y="4">5</text>
<text x="202.2" y="4">6</text>
<text x="238.4" y="4">7</text>
<text x="274.4" y="4">8</text>
<text x="5.3" y="29">A</text>
<text x="290.5" y="29">A</text>
<text x="61.3" y="30.1">1</text>
<text x="61.3" y="35.7">2</text>
<text x="72.7" y="35.7">3</text>
<text x="72.7" y="30.1">4</text>
<text x="101.4" y="30.1">1</text>
<text x="101.4" y="35.7">2</text>
<text x="112.8" y="35.7">3</text>
<text x="112.8" y="30.1">4</text>
<text x="141.4" y="30.1">1</text>
<text x="141.4" y="35.7">2</text>
<text x="152.9" y="35.7">3</text>
<text x="152.9" y="30.1">4</text>
<text x="180.5" y="30.1">1</text>
<text x="180.5" y="35.7">2</text>
<text x="192" y="35.7">3</text>
<text x="192" y="30.1">4</text>
<text x="218.8" y="30.1">1</text>
<text x="218.8" y="35.7">2</text>
<text x="230.2" y="35.7">3</text>
<text x="230.2" y="30.1">4</text>
<text x="61.3" y="66.4">1</text>
<text x="61.3" y="68.3">3</text>
<text x="61.3" y="70.2">5</text>
<text x="66.2" y="66.4">2</text>
<text x="66.2" y="68.3">4</text>
<text x="66.2" y="70.2">6</text>
<text x="61.3" y="72">7</text>
<text x="61.3" y="73.9">9</text>
<text x="61.3" y="75.8">11</text>
<text x="61.3" y="77.6">13</text>
<text x="65.4" y="73.9">10</text>
<text x="65.4" y="75.8">12</text>
<text x="65.4" y="77.6">14</text>
<text x="66.2" y="72">8</text>
<text x="5.4" y="80.6">B</text>
<text x="61.3" y="79.5">15</text>
<text x="61.3" y="81.3">17</text>
<text x="61.3" y="83.2">19</text>
<text x="65.4" y="79.5">16</text>
<text x="65.4" y="81.3">18</text>
<text x="65.4" y="83.2">20</text>
<text x="222.6" y="82.3">1</text>
<text x="226.2" y="83.2">OUT1 VCC</text>
<text x="237.6" y="82.3">8</text>
<text x="290.5" y="80.6">B</text>
<text x="161.9" y="86">1</text>
<text x="173.4" y="86">4</text>
<text x="222.6" y="84.1">2</text>
<text x="222.6" y="86">3</text>
<text x="222.6" y="87.9">4</text>
<text x="226.2" y="85.1">IN1- OUT2</text>
<text x="226.2" y="86.9">IN1+</text>
<text x="226.2" y="88.8">GND</text>
<text x="231.2" y="88.8">IN2+</text>
<text x="231.6" y="86.9">IN2-</text>
<text x="237.6" y="86">6</text>
<text x="237.6" y="87.9">5</text>
<text x="237.6" y="84.1">7</text>
<text x="161.9" y="91.6">2</text>
<text x="173.4" y="91.6">3</text>
<text x="68.8" y="116.7">1</text>
<text x="68.8" y="118.6">2</text>
<text x="72.5" y="117.7">AO1</text>
<text x="72.5" y="119.5">AO1</text>
<text x="80.6" y="119.5">PMMA</text>
<text x="82.1" y="117.7">VM1</text>
<text x="88.5" y="118.6">23</text>
<text x="88.5" y="116.7">24</text>
<text x="161.9" y="116.7">1</text>
<text x="173.4" y="116.7">4</text>
<text x="46.7" y="121.4">1</text>
<text x="46.7" y="125.1">1</text>
<text x="68.8" y="120.5">3</text>
<text x="68.8" y="122.3">4</text>
<text x="68.8" y="124.2">5</text>
<text x="72.5" y="121.4">PGND1</text>
<text x="72.5" y="123.3">PGND1</text>
<text x="72.5" y="125.1">AO2</text>
<text x="81.9" y="123.3">AIN1</text>
<text x="81.9" y="121.4">AIN2</text>
<text x="83" y="125.1">Vcc</text>
<text x="88.5" y="124.2">20</text>
<text x="88.5" y="122.3">21</text>
<text x="88.5" y="120.5">22</text>
<text x="161.9" y="122.3">2</text>
<text x="173.4" y="122.3">3</text>
<text x="68.8" y="126">6</text>
<text x="68.8" y="127.9">7</text>
<text x="68.8" y="129.8">8</text>
<text x="68.8" y="131.6">9</text>
<text x="72.5" y="127">AO2</text>
<text x="72.5" y="128.8">BO2</text>
<text x="72.5" y="130.7">BO2</text>
<text x="81.4" y="127">STBY</text>
<text x="82" y="130.7">BIN1</text>
<text x="82.1" y="128.8">GND</text>
<text x="88.5" y="131.6">16</text>
<text x="88.5" y="129.8">17</text>
<text x="88.5" y="127.9">18</text>
<text x="88.5" y="126">19</text>
<text x="5.4" y="132.3">C</text>
<text x="46.7" y="132.6">1</text>
<text x="46.7" y="136.3">1</text>
<text x="68" y="133.5">10</text>
<text x="68" y="137.2">12</text>
<text x="68" y="135.4">11</text>
<text x="72.5" y="132.6">PGND2</text>
<text x="72.5" y="134.4">PGNG2</text>
<text x="72.5" y="136.3">BO1</text>
<text x="80.6" y="134.4">PWMB</text>
<text x="82" y="132.6">BIN2</text>
<text x="82.1" y="136.3">VM3</text>
<text x="88.5" y="133.5">15</text>
<text x="88.5" y="137.2">13</text>
<text x="88.5" y="135.4">14</text>
<text x="290.5" y="132.3">C</text>
<text x="72.5" y="138.2">BO2</text>
<text x="82.1" y="138.2">VM2</text>
<text x="27.1" y="168">1</text>
<text x="27.1" y="169.8">2</text>
<text x="27.1" y="171.7">3</text>
<text x="27.1" y="173.5">4</text>
<text x="82.9" y="171.5" transform="rotate(-90 82.9 171.5)">1</text>
<text x="84.8" y="171.5" transform="rotate(-90 84.8 171.5)">2</text>
<text x="86.7" y="171.5" transform="rotate(-90 86.7 171.5)">3</text>
<text x="163.8" y="169.8">VDD</text>
<text x="163.8" y="172.6">DOUT VSS</text>
<text x="169.4" y="169.8">DIN</text>
<text x="189.9" y="169.8">VDD</text>
<text x="189.9" y="172.6">DOUT VSS</text>
<text x="195.4" y="169.8">DIN</text>
<text x="217.8" y="169.8">VDD</text>
<text x="217.8" y="172.6">DOUT VSS</text>
<text x="223.4" y="169.8">DIN</text>
<text x="243.9" y="169.8">VDD</text>
<text x="243.9" y="172.6">DOUT VSS</text>
<text x="249.5" y="169.8">DIN</text>
<text x="83.9" y="176.3" transform="rotate(-90 83.9 176.3)">4</text>
<text x="85.7" y="176.3" transform="rotate(-90 85.7 176.3)">5</text>
<text x="87.6" y="176.3" transform="rotate(-90 87.6 176.3)">6</text>
<text x="5.3" y="184">D</text>
<text x="290.5" y="184">D</text>
<text x="21.7" y="207.1">1</text>
<text x="57.8" y="207.1">2</text>
<text x="93.9" y="207.1">3</text>
<text x="130" y="207.1">4</text>
<text x="166.1" y="207.1">5</text>
<text x="202.2" y="207.1">6</text>
<text x="238.4" y="207.1">7</text>
<text x="274.4" y="207.1">8</text>
</g>
<g font-size="1.7" fill="#800000">
<text x="54.6" y="16.2">3.3V</text>
<text x="77" y="16.2">3.3V</text>
<text x="94.7" y="16.2">3.3V</text>
<text x="117" y="16.2">3.3V</text>
<text x="134.7" y="16.2">3.3V</text>
<text x="157.1" y="16.2">3.3V</text>
<text x="173.9" y="16.2">3.3V</text>
<text x="196.2" y="16.2">3.3V</text>
<text x="212.1" y="16.2">3.3V</text>
<text x="234.4" y="16.2">3.3V</text>
<text x="83.3" y="34.8">IR1</text>
<text x="125.2" y="34.8">IR2</text>
<text x="166.2" y="34.8">IR3</text>
<text x="202.5" y="34.8">IR4</text>
<text x="243.5" y="34.8">IR5</text>
<text x="54.4" y="47.8">GND</text>
<text x="76.8" y="47.8">GND</text>
<text x="94.5" y="47.8">GND</text>
<text x="116.9" y="47.8">GND</text>
<text x="134.6" y="47.8">GND</text>
<text x="156.9" y="47.8">GND</text>
<text x="196.1" y="47.8">GND</text>
<text x="211.9" y="47.8">GND</text>
<text x="234.3" y="47.8">GND</text>
<text x="173.7" y="49.7">GND</text>
<text x="52.5" y="65.5">VBAT</text>
<text x="72.1" y="65.5">5V</text>
<text x="52.5" y="67.4">PWMA</text>
<text x="52.5" y="69.2">AIN2</text>
<text x="52.5" y="71.1">AIN1</text>
<text x="72.1" y="69.2">IR1</text>
<text x="72.1" y="71.1">IR2</text>
<text x="72.1" y="67.4">3.3V</text>
<text x="52.5" y="73">BIN1</text>
<text x="52.5" y="74.8">BIN2</text>
<text x="52.5" y="76.7">PWMB</text>
<text x="72.1" y="73">IR3</text>
<text x="72.1" y="74.8">IR4</text>
<text x="72.1" y="76.7">IR5</text>
<text x="155.2" y="72">3.3V</text>
<text x="177.6" y="72">3.3V</text>
<text x="204.6" y="74.8">3.3V</text>
<text x="244.4" y="76.7">5V</text>
<text x="251.2" y="74.8">3.3V</text>
<text x="52.5" y="82.3">GND</text>
<text x="52.5" y="80.4">DSR</text>
<text x="52.5" y="78.5">DSL</text>
<text x="72.1" y="82.3">RGB</text>
<text x="72.1" y="78.5">TRIG</text>
<text x="72.1" y="80.4">ECHO</text>
<text x="217.5" y="82.3">DSR</text>
<text x="181.1" y="85.1">ASR</text>
<text x="217.5" y="86">ASR</text>
<text x="242.6" y="84.1">DSL</text>
<text x="242.6" y="87.9">ASL</text>
<text x="155.1" y="96.2">GND</text>
<text x="177.4" y="96.2">GND</text>
<text x="204.4" y="97.2">GND</text>
<text x="213.8" y="97.2">GND</text>
<text x="251" y="97.2">GND</text>
<text x="91.3" y="105.6">VBAT</text>
<text x="155.2" y="102.8">3.3V</text>
<text x="177.6" y="102.8">3.3V</text>
<text x="108.8" y="112.1">GND</text>
<text x="216" y="110.2">5V</text>
<text x="245.4" y="109.3">DSR</text>
<text x="95.4" y="118.6">PWMA</text>
<text x="181.1" y="115.8">ASL</text>
<text x="216" y="117.7">5V</text>
<text x="245.4" y="116.7">DSL</text>
<text x="95.4" y="120.5">AIN2</text>
<text x="95.4" y="122.3">AIN1</text>
<text x="105.6" y="122.3">5V</text>
<text x="95.4" y="129.8">BIN1</text>
<text x="95.4" y="131.6">BIN2</text>
<text x="120" y="127">GND</text>
<text x="155.1" y="130.7">GND</text>
<text x="177.4" y="130.7">GND</text>
<text x="214.7" y="127">3.3V</text>
<text x="246.7" y="127">GND</text>
<text x="95.4" y="133.5">PWMB</text>
<text x="60" y="146.5">GND</text>
<text x="157.7" y="161.4">5V</text>
<text x="183.8" y="161.4">5V</text>
<text x="211.8" y="161.4">5V</text>
<text x="237.9" y="161.4">5V</text>
<text x="33" y="167">5V</text>
<text x="104.7" y="167">VBAT</text>
<text x="33" y="168.9">Trig</text>
<text x="33" y="170.8">Echo</text>
<text x="33" y="172.6">GND</text>
<text x="259.4" y="168.9">RGB</text>
<text x="175.6" y="177.3">GND</text>
<text x="201.7" y="177.3">GND</text>
<text x="229.6" y="177.3">GND</text>
<text x="255.7" y="177.3">GND</text>
<text x="104.7" y="185.7">GND</text>
</g>
<g font-size="1.7" fill="#000080">
<text x="56.8" y="23.4">R2</text>
<text x="96.9" y="23.4">R3</text>
<text x="136.9" y="23.4">R4</text>
<text x="176.1" y="23.4">R5</text>
<text x="214.3" y="23.4">R6</text>
<text x="56.8" y="25.3">470</text>
<text x="59.8" y="27.3">IR2</text>
<text x="96.9" y="25.3">470</text>
<text x="99.9" y="27.3">IR3</text>
<text x="136.9" y="25.3">470</text>
<text x="139.9" y="27.3">IR4</text>
<text x="176.1" y="25.3">470</text>
<text x="179.1" y="27.3">IR5</text>
<text x="214.3" y="25.3">470</text>
<text x="217.3" y="27.3">IR6</text>
<text x="59.8" y="38.5">ITR20001/T</text>
<text x="79.2" y="40.2">15K</text>
<text x="79.2" y="38.3">R9</text>
<text x="99.9" y="38.5">ITR20001/T</text>
<text x="119.2" y="40.2">15K</text>
<text x="119.2" y="38.3">R10</text>
<text x="139.9" y="38.5">ITR20001/T</text>
<text x="159.3" y="40.2">15K</text>
<text x="159.3" y="38.3">R11</text>
<text x="179.3" y="38.5">ITR20001/T</text>
<text x="198.5" y="40.2">15K</text>
<text x="198.5" y="38.3">R12</text>
<text x="217.3" y="38.5">ITR20001/T</text>
<text x="236.6" y="40.2">10K</text>
<text x="236.6" y="38.3">R13</text>
<text x="60" y="63.6">XH1</text>
<text x="157.5" y="81.2">470</text>
<text x="157.5" y="79.3">R15</text>
<text x="160.4" y="83.2">SR</text>
<text x="179.8" y="81.2">470</text>
<text x="179.8" y="79.3">R16</text>
<text x="60" y="86">Header 10X2</text>
<text x="201.6" y="86">R17</text>
<text x="253.8" y="87.7">R18</text>
<text x="160.4" y="94.4">ST188</text>
<text x="224.9" y="91.6">LM393</text>
<text x="95.2" y="107.6">C1</text>
<text x="157.5" y="111.9">470</text>
<text x="157.5" y="110">R20</text>
<text x="160.4" y="113.9">SL</text>
<text x="179.8" y="111.9">470</text>
<text x="179.8" y="110">R21</text>
<text x="226.6" y="108.7">R19</text>
<text x="226.6" y="111.7">10k</text>
<text x="234" y="113">LEDR</text>
<text x="43.2" y="118.6">MotorA</text>
<text x="71.2" y="114.9">TB6612FNG</text>
<text x="95.4" y="116.7">C2</text>
<text x="99.1" y="116.7">0.1uF</text>
<text x="226.6" y="116.2">R22</text>
<text x="226.6" y="119.1">10k</text>
<text x="110.1" y="122.5">C3</text>
<text x="114" y="122.3">0.1uF</text>
<text x="160.4" y="125.1">ST188</text>
<text x="227.5" y="125.5">R1</text>
<text x="234" y="120.5">LEDL</text>
<text x="43.2" y="129.8">MotorB</text>
<text x="227.5" y="128.5">1k</text>
<text x="235" y="129.8">PWR</text>
<text x="96.1" y="165">D1</text>
<text x="162.5" y="167">L4</text>
<text x="188.6" y="167">L3</text>
<text x="216.5" y="167">L2</text>
<text x="242.6" y="167">L1</text>
<text x="64.8" y="172.4">BAT2</text>
<text x="88.9" y="173.9">S1</text>
<text x="96.1" y="170.9">SS54</text>
<text x="25.5" y="176.3">H1</text>
<text x="64.8" y="174.3">BAT</text>
<text x="64.8" y="179.9">BAT1</text>
<text x="88.9" y="175.8">switch</text>
<text x="162.5" y="175.4">WS2812B</text>
<text x="188.6" y="175.4">WS2812B</text>
<text x="216.5" y="175.4">WS2812B</text>
<text x="242.6" y="175.4">WS2812B</text>
<text x="64.8" y="181.7">BAT</text>
</g>
<text font-size="1.4" fill="#000080" x="251" y="192.2">aveshare</text>
</svg>
